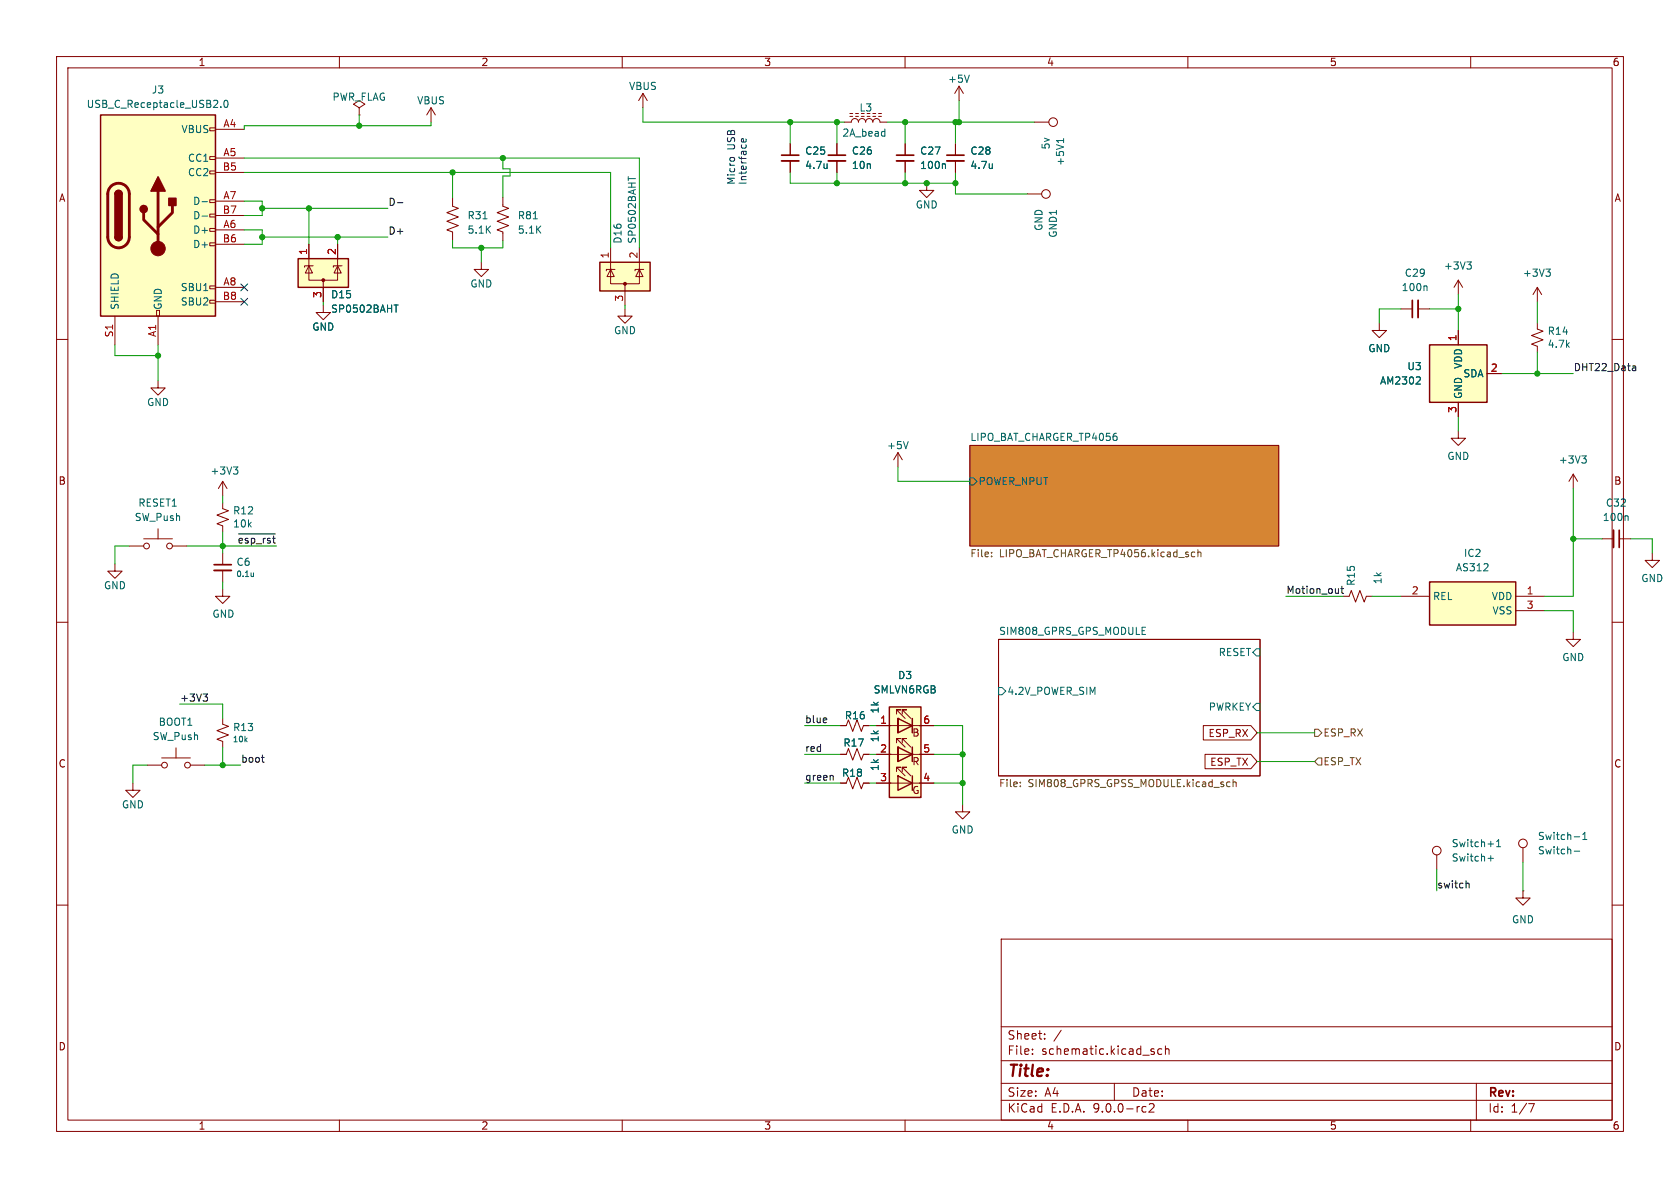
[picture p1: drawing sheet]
<svg xmlns="http://www.w3.org/2000/svg" width="297mm" height="210mm" viewBox="0 0 297 210" stroke-linecap="round" stroke-linejoin="round" font-family="sans-serif">
<g fill="none" stroke="#840000" stroke-width=".18">
<path d="M10 10h277v190h-277zM12 12h273v186h-273zM60 10v2M110 10v2M160 10v2M210 10v2M260 10v2M10 60h2M171.4 78.7h54.7v17.8h-54.7zM285 60h2M10 110h2M176.5 113h46.3v24.2h-46.3z"/>
<path d="M285 110h2M26 135.3h2.6M28.6 134h5.1M31.1 132.2v1.8M33.7 135.3h2.5M10 160h2M177 166h108v32h-108zM285 160h2M60 198v2M110 198v2M160 198v2M177 194.5h108"/>
<path d="M177 191.5h108M177 187.5h108M177 181.5h108M182.5 186.3v.1M182.5 185.5v.1M184.7 183.6v.1M184.7 182.8v.1M187.6 182.1l-1.3 2M197 191.5v3M202.2 195.6l.4 .1M202.6 196.5l-.4 .1M203.2 195.2l.5-.1 .3 .1v.3l-.9 1.1h.9"/>
<path d="M203.9 185.9l.2 .2-.2 .3M203.9 185.4l.1 .1M205.4 185.5l-.4-.1-.3 .3v.4l.1 .2h.6M206 185.5l.2-.1 .4 .1 .1 .9M206 184.9v1.5M210 198v2M260 198v2M261 191.5v6.5M270.2 195.1h1l-.6 1.5"/>
<circle cx="29.1" cy="135.3" r=".51"/>
<circle cx="33.1" cy="135.3" r=".51"/>
</g>
<path d="M171.4 78.7h54.7v17.8h-54.7z" fill="#d68533" stroke="#d68533" stroke-width=".18"/>
<path d="M197.4 77.2v.5M171.4 84.5h.7l.6 .6-.6 .6h-.7zM201.9 112.2h.6M201.9 110.9h.6M222.1 114.7h.7v1.3h-.7l-.6-.7zM176.5 121.5h.7l.6 .7-.6 .6h-.7zM222.1 124.3h.7v1.3h-.7l-.6-.6z" fill="none" stroke="#006464" stroke-width=".18"/>
<path d="M175.3 98.3v.1M175.3 97.6v.2M210.9 97.6h.3M211.2 98.4h-.3M211.8 97.7l.1-.1h.4v.8M211.8 97.2v1.2M180.4 138.9v.2M180.4 138.3v.1M217.1 138.2l.4 .1M217.5 139l-.4 .1M218 138.3l.2-.1 .3 .1v.8M218 137.8v1.3" fill="none" stroke="#725600" stroke-width=".18"/>
<path d="M252.7 102.9h15.3v7.6h-15.3z" fill="#ffffc2"/>
<path d="M252.7 102.9h15.3v7.6h-15.3z" fill="none" stroke="#840000" stroke-width=".25"/>
<path d="M110.5 54.6v1.3h1.3l-1.3 1.3-1.3-1.3h1.3M237.5 105.4h1l.4-1 .7 2 .8-2 .8 2 .4-1h1M247.6 105.4h5.1M268 105.4h5M268 108h5M278.1 111.8v1.2h-1.2l1.2 1.3 1.3-1.3h-1.3" fill="none" stroke="#840000" stroke-width=".18"/>
<path d="M106 46.4h8.9v5h-8.9z" fill="#ffffc2"/>
<path d="M106 46.4h8.9v5h-8.9z" fill="none" stroke="#840000" stroke-width=".25"/>
<g fill="none" stroke="#840000" stroke-width=".18">
<path d="M57.1 54v1.2h1.3l-1.3 1.3-1.2-1.3h1.2M85.1 46.4v1.2h1.3l-1.3 1.3-1.3-1.3h1.3M107.9 47.6l.7 1.3h-1.3zM107.9 47.6v2.6h5.1v-2.6M107.9 43.8v3.8M108.7 47.6h-1.5v.3M110.5 50.2v3.8M113 47.6l.7 1.3h-1.3zM113 43.8v3.8M113.8 47.6h-1.5v.3M20.3 99.7v1.3h1.3l-1.3 1.2-1.3-1.2h1.3M39.4 97.8v2"/>
<path d="M39.4 104.1v1.3h1.2l-1.2 1.3-1.3-1.3h1.3M39.4 100.8v2.1M23.5 138.4v1.3h1.3l-1.3 1.3-1.3-1.3h1.3M39.4 127v1l1 .4-2 .8 2 .7-2 .8 1 .4v1M269.2 149.9v2.5"/>
<circle cx="269.2" cy="149.1" r=".76"/>
</g>
<circle cx="110.5" cy="50.2" r=".25" fill="#840000" stroke="#840000" stroke-width=".18"/>
<path d="M111.1 31.2v.7M44.8 101.3v.6M44.8 101.8l-.1 .1M278.3 147.9h1M278.3 150.5h1M279.8 148.4h.7M279.8 147.5l.4-.4v1.3" fill="none" stroke="#006464" stroke-width=".18"/>
<path d="M37.8 99.8h3.1" fill="none" stroke="#840000" stroke-width=".3"/>
<path d="M37.8 100.8h3.1" fill="none" stroke="#840000" stroke-width=".33"/>
<path d="M17.8 20.3h20.3v35.6h-20.3z" fill="#ffffc2"/>
<g fill="none" stroke="#840000" stroke-width=".18">
<path d="M37.1 22.6h1v.5h-1zM37.1 27.7h1v.5h-1zM37.1 30.2h1v.5h-1zM37.1 35.3h1v.5h-1zM37.1 37.8h1v.6h-1zM38.1 22.9h5.1M38.1 27.9h5.1M38.1 30.5h5.1M38.1 35.6h5.1M38.1 38.1h5.1M88.9 34.9v1.5l1 .4-2 .8 2 .8-2 .7 2 .8-2 .7 1 .4v1.5M20.3 55.9v5.1"/>
<path d="M27.7 54.9h.5v1h-.5zM27.9 55.9v5.1M37.1 40.4h1v.5h-1zM37.1 42.9h1v.5h-1zM37.1 50.5h1v.6h-1zM37.1 53.1h1v.5h-1zM38.1 40.6h5.1M38.1 43.2h5.1M38.1 50.8h5.1M38.1 53.3h5.1M27.9 67.3v1.3h1.3l-1.3 1.3-1.2-1.3h1.2M22.9 96.5h2.5"/>
<path d="M25.4 95.3h5.1M27.9 93.5v1.8M30.5 96.5h2.5M39.4 88.9v1l1 .4-2 .8 2 .7-2 .8 1 .4v1M39.4 85.1v2.5M39.4 85.1l-.8 1.3M39.4 85.1l.7 1.3"/>
<circle cx="25.9" cy="96.5" r=".51"/>
<circle cx="30" cy="96.5" r=".51"/>
</g>
<path d="M17.8 20.3h20.3v35.6h-20.3zM20.3 34.3a.64 .64 0 0 1 .7-.6 .64 .64 0 0 1 .6 .6M20.3 41.9a.64 .64 0 0 0 .7 .6 .64 .64 0 0 0 .6-.6" fill="none" stroke="#840000" stroke-width=".25"/>
<path d="M19.6 33a1.9 1.9 0 0 1 2.1-.5 1.9 1.9 0 0 1 1.2 1.8v7.6a1.91 1.91 0 0 1-1.9 1.9 1.91 1.91 0 0 1-2-1.9l.1-7.8 .1-.6zM25.4 37.6v1.3l2.5 2.5M27.9 33.8v10.1M30.5 36.3v1.3l-2.6 2.5" fill="none" stroke="#840000" stroke-width=".51"/>
<g fill="#840000" stroke="#840000" stroke-width=".25">
<path d="M20.3 34.3h1.3v7.6h-1.3z"/>
<path d="M20.5 33.8a.64 .64 0 0 1 .7-.1 .64 .64 0 0 1 .4 .6h-1.3z"/>
<path d="M20.3 41.9h1.3a.64 .64 0 0 1-.6 .6 .64 .64 0 0 1-.7-.6z"/>
<path d="M27.9 31.2l1.3 2.6h-2.5z"/>
<path d="M29.8 35.1h1.3v1.2h-1.3z"/>
<circle cx="25.4" cy="37" r=".63"/>
</g>
<circle cx="27.9" cy="43.9" r="1.27" fill="#840000" stroke="#840000" stroke-width=".18"/>
<path d="M39 18.9v.1M39.8 17.8l.1-.1a.68 .68 0 0 1 .4 .7 .68 .68 0 0 1-.4 .6 .84 .84 0 0 1-.1-1.2zM35.7 35.7h1M35.7 38.2h1M94.3 38.7h.7M41.3 82.5h.7l-.4 .5M41.8 83l.2 .3v.3l-.2 .2" fill="none" stroke="#006464" stroke-width=".18"/>
<path d="M52.7 45.7h8.9v5.1h-8.9z" fill="#ffffc2"/>
<path d="M52.7 45.7h8.9v5.1h-8.9z" fill="none" stroke="#840000" stroke-width=".25"/>
<g fill="none" stroke="#840000" stroke-width=".18">
<path d="M169.5 15.2l-.7 1.3M169.5 15.2l.8 1.3M169.5 15.2v2.6M80 34.9v1.5l1 .4-2 .8 2 .8-2 .7 2 .8-2 .7 1 .4v1.5M168.9 25.4v2M168.9 28.4v2.1M182.9 21.6h2.5M54.6 47l.6 1.3h-1.2zM54.6 47v2.5h5.1v-2.5M54.6 43.2v3.8M55.4 47h-1.6v.2M57.1 49.5v3.8"/>
<path d="M59.7 47l.6 1.3h-1.2zM59.7 43.2v3.8M60.5 47h-1.6v.2M269.2 157.5v1.3h1.3l-1.3 1.2-1.2-1.2h1.2M269.2 157.5h.1"/>
<circle cx="186.2" cy="21.6" r=".76"/>
</g>
<circle cx="57.1" cy="49.5" r=".25" fill="#840000" stroke="#840000" stroke-width=".18"/>
<path d="M171.4 13.3l-.5 1.2M85.4 38.7h.7M175.4 28.9v.9M175.4 29.7h.1M188 24.5v.7M188 24.8h-1.2l.3 .3M69.7 53.9h.7" fill="none" stroke="#006464" stroke-width=".18"/>
<path d="M167.4 27.4h3" fill="none" stroke="#840000" stroke-width=".3"/>
<path d="M167.4 28.4h3" fill="none" stroke="#840000" stroke-width=".33"/>
<path d="M252.7 61h10.2v10.1h-10.2z" fill="#ffffc2"/>
<path d="M252.7 61h10.2v10.1h-10.2z" fill="none" stroke="#840000" stroke-width=".25"/>
<g fill="none" stroke="#840000" stroke-width=".18">
<path d="M63.5 19.1l1-.7-1-.6-1 .6 1 .7v1.2M76.2 19.1l-.8 1.2M76.2 19.1l.8 1.2M76.2 19.1v2.5M113.7 16.5l-.8 1.3M113.7 16.5l.7 1.3M113.7 16.5v2.6M63.5 20.3h.1M139.7 25.4v2M139.7 28.4v2.1M148 25.4v2M148 28.4v2.1"/>
<path d="M149.2 21.6h1.3a.64 .64 0 0 1 .6-.6 .64 .64 0 0 1 .7 .6 .64 .64 0 0 1 .6-.6 .64 .64 0 0 1 .6 .6 .64 .64 0 0 1 .7-.6 .64 .64 0 0 1 .6 .6 .64 .64 0 0 1 .6-.6 .64 .64 0 0 1 .7 .6h1.2M150.2 20.6h.5M150.2 20.1h.5M151.3 20.6h.5M151.3 20.1h.5M152.3 20.6h.5M153.3 20.6h.5M154.3 20.6h.5M154.3 20.1h.5M155.3 20.6h.5M155.3 20.1h.5M160 25.4v2"/>
<path d="M160 28.4v2.1M163.8 32.4v1.3h-1.2l1.2 1.2 1.3-1.2h-1.3M243.8 57.2v1.2h1.3l-1.3 1.3-1.2-1.3h1.2M247.6 54.6h2.1M250.7 54.6h2M257.8 49.5v2.6M257.8 58.4v2.6M257.8 49.5l-.8 1.3M257.8 49.5l.8 1.3M271.8 57.2v1l1 .3-2 .8 2 .8-2 .7 1 .4v1M271.8 50.8v2.5M271.8 50.8l-.8 1.3"/>
<path d="M271.8 50.8l.7 1.3M257.8 76.2v1.3h1.3l-1.3 1.2-1.3-1.2h1.3M257.8 71.1v2.6M262.9 66h2.5M278.1 83.8l-.7 1.3M278.1 83.8l.8 1.3M278.1 83.8v2.6M283.2 95.3h2M286.3 95.3h2M292.1 97.8v1.3h-1.3l1.3 1.2 1.3-1.2h-1.3M148.6 138.4h1l.4-1 .7 2 .8-2 .8 2 .4-1h1M148.6 133.4h1l.4-1.1 .7 2.1 .8-2.1 .8 2.1 .4-1h1"/>
<path d="M148.6 128.3h1l.4-1 .7 2 .8-2 .8 2 .4-1h1M254 151.1v2.6"/>
<circle cx="254" cy="150.4" r=".76"/>
</g>
<g fill="none" stroke="#006464" stroke-width=".18">
<path d="M146.2 28.9v.9M146.2 29.7h.1M156.3 23.2l.1 .1M156.4 22.8v1.3M156.4 24l-.1 .1M167 28.9l.1 .2v.7M252.1 50.5l.2 .2v.7M259.3 46.3h.8l-.4 .5M259.9 46.8l.2 .2v.3l-.2 .3M273.3 47.6h.8l-.4 .5M273.8 48.1l.3 .2v.3l-.3 .2M251 66.7l.1 .2-.1 .3-.7 .7h.8"/>
<path d="M279.6 80.6h.8l-.4 .5M280.2 81.1l.2 .2v.3l-.2 .3M287.6 91.2l.2 .2v.6M263.1 151.7h.9M263.5 151.2v1M264.6 149.7h.7M264.6 148.8l.3-.4v1.3"/>
</g>
<path d="M138.2 27.4h3M146.4 27.4h3.1M158.5 27.4h3M249.7 53.1v3M286.3 93.7v3.1" fill="none" stroke="#840000" stroke-width=".3"/>
<path d="M138.2 28.4h3M146.4 28.4h3.1M158.5 28.4h3M250.7 53.1v3M285.2 93.7v3.1" fill="none" stroke="#840000" stroke-width=".33"/>
<path d="M157.2 125h5.6v16h-5.6z" fill="#ffffc2"/>
<path d="M157.2 125h5.6v16h-5.6zM158.7 127l2.6 1.3-2.6 1.2zM158.7 132.1l2.6 1.3-2.6 1.2zM158.7 137.2l2.6 1.2-2.6 1.3zM161.3 127v2.5M161.3 132.1v2.5M161.3 137.2v2.5" fill="none" stroke="#840000" stroke-width=".25"/>
<g fill="none" stroke="#840000" stroke-width=".18">
<path d="M139.7 25.4v2M139.7 28.4v2.1M148 25.4v2M148 28.4v2.1M160 25.4v2M160 28.4v2.1M168.9 25.4v2M168.9 28.4v2.1M181.6 34.3h2.5M54.6 43.2v2.5M57.1 50.8v2.5M59.7 43.2v2.5"/>
<path d="M257.8 58.4v2.6M257.8 71.1v2.6M262.9 66h2.5M158.7 80l-.7 1.3M158.7 80l.8 1.3M158.7 80v2.6M148.6 128.3h1M148.6 133.4h1M148.6 138.4h1M152.7 128.3h1M152.7 133.4h1M152.7 138.4h1"/>
<path d="M154.9 128.3h10.2M154.9 133.4h10.2M154.9 138.4h10.2M158.5 126.2v-.7h.8h-.8l1.5 1.5M158.5 131.3v-.7h.8h-.8l1.5 1.5M158.5 136.4v-.8h.8h-.8l1.5 1.6M158.7 127h.1M158.7 127v2.5zM158.7 132.1h.1M158.7 132.1v2.5zM159.5 126.2v-.7h.8h-.8l1.5 1.5M159.5 131.3v-.7h.8h-.8l1.5 1.5"/>
<path d="M159.5 136.4v-.8h.8h-.8l1.5 1.6M161.3 127v2.5M161.3 132.1v2.5M212.7 128.3h8.4l1.1 1.2-1.1 1.3h-8.4zM213 133.3h8.1l1.1 1.3-1.1 1.3h-8.1zM170.2 142.2v1.3h-1.3l1.3 1.3 1.2-1.3h-1.2"/>
<circle cx="184.9" cy="34.3" r=".76"/>
</g>
<path d="M146.2 28.9v.9M146.2 29.7h.1M167 28.9l.1 .2v.7M175.4 28.9v.9M175.4 29.7h.1M69.7 53.9h.7M160.6 78l-.5 1.3M251 66.7l.1 .2-.1 .3-.7 .7h.8" fill="none" stroke="#006464" stroke-width=".18"/>
<path d="M232.4 128.9h.6l.7 .6-.7 .7h-.6zM233 134h.7v1.3h-.7l-.6-.7z" fill="none" stroke="#725600" stroke-width=".18"/>
<g fill="none" stroke="#0f0f0f" stroke-width=".18">
<path d="M70.3 35.8h.9M289 64.7l.2 .2v.6M289.2 65.5h-.4M289.2 65h-.4M42.1 94.4h6.6M237 104.1h.5M237.2 103.6v1.1l.3 .2M35.9 122.7h.8l-.4 .5M36.4 123.2l.3 .2v.3l-.3 .2M46.2 133.9h.5M46.5 134.7h.2M146.1 127l.1 .2-.7 .1"/>
<path d="M147.2 137.1l.1 .8M259.4 156.1l.3 .2v.7"/>
</g>
<g fill="none" stroke="#009600" stroke-width=".18">
<path d="M113.7 19.1v2.5h35.5M169.5 17.8v3.8M43.2 35.6h3.2v2.5h-3.2M43.2 30.5h64.7v13.3M43.2 27.9h69.8v15.9M46.4 36.8h22.2M54.6 36.8v6.4M63.5 20.3v1.9M76.2 21.6v.6h-33v.7M80 30.5v4.4M88.9 27.9v1.9h1.3v1.3h-1.3v3.8M139.7 30.5v1.9h29.2"/>
<path d="M139.7 21.6v3.8M148 21.6v3.8M148 30.5v1.9M156.8 21.6h26.1M160 21.6v3.8M160 30.5v1.9M168.9 21.6v3.8M168.9 30.5v3.8h12.7M43.2 40.6h3.2v2.6h-3.2M46.4 41.9h22.2M57.1 53.3v.7M59.7 41.9v1.3"/>
<path d="M80 42.5v1.3h8.9v-1.3M85.1 43.8v2.6M110.5 54v.6M247.6 54.6h-3.8v2.6M252.7 54.6h5.1M257.8 52.1v6.3M271.8 53.3v3.9M20.3 61v1.9h7.6M27.9 61v6.3M257.8 73.7v2.5M265.4 66h12.7M271.8 62.2v3.8"/>
<path d="M22.9 96.5h-2.6v3.2M33 96.5h15.9M39.4 87.6v1.3M39.4 94v3.8M158.7 82.6v2.5h12.7M278.1 86.4v19h-5.1M278.1 95.3h5.1M288.3 95.3h3.8v2.5M39.4 102.9v1.2M227.3 105.4h10.2M242.6 105.4h5M273 108h5.1v3.8"/>
<path d="M26 135.3h-2.5v3.1M31.7 124.5h7.7v2.5M36.2 135.3h6.3M39.4 132.1v3.2M142.2 128.3h6.4M142.2 138.4h6.4M142.2 133.4h6.4M153.7 128.3h1.2M153.7 138.4h1.2M153.7 133.4h1.2M165.1 128.3h5.1v13.9M165.1 138.4h5.1"/>
<path d="M165.1 133.4h5.1M222.2 129.5h10.2M222.2 134.6h10.2M254 153.7v3.8M269.2 152.4v5.1"/>
</g>
<path d="M42.6 52.7l1.2 1.2M42.6 50.2l1.2 1.2M43.8 52.7l-1.2 1.2M43.8 50.2l-1.2 1.2" fill="none" stroke="#000084" stroke-width=".18"/>
<path d="M129.1 27.9h.7M131.9 24.6v.3l-.2 .2-.6-.1v-.4l.3-.1 .1 .6" fill="none" stroke="#0000c2" stroke-width=".18"/>
<g fill="#009600" stroke="#009600" stroke-width=".18">
<circle cx="46.4" cy="41.9" r=".46"/>
<circle cx="46.4" cy="36.8" r=".46"/>
<circle cx="27.9" cy="62.9" r=".46"/>
<circle cx="39.4" cy="96.5" r=".46"/>
<circle cx="39.4" cy="135.3" r=".46"/>
<circle cx="168.9" cy="32.4" r=".46"/>
<circle cx="163.8" cy="32.4" r=".46"/>
<circle cx="170.2" cy="133.4" r=".46"/>
<circle cx="170.2" cy="138.4" r=".46"/>
<circle cx="148" cy="21.6" r=".46"/>
<circle cx="148" cy="32.4" r=".46"/>
<circle cx="168.9" cy="21.6" r=".46"/>
<circle cx="160" cy="32.4" r=".46"/>
<circle cx="160" cy="21.6" r=".46"/>
<circle cx="139.7" cy="21.6" r=".46"/>
<circle cx="88.9" cy="27.9" r=".46"/>
<circle cx="80" cy="30.5" r=".46"/>
<circle cx="63.5" cy="22.2" r=".46"/>
<circle cx="54.6" cy="36.8" r=".46"/>
<circle cx="271.8" cy="66" r=".46"/>
<circle cx="257.8" cy="54.6" r=".46"/>
<circle cx="278.1" cy="95.3" r=".46"/>
<circle cx="169.5" cy="21.6" r=".46"/>
<circle cx="85.1" cy="43.8" r=".46"/>
<circle cx="59.7" cy="41.9" r=".46"/>
</g>
<text font-size="2.8" fill="#840000" x="178" y="190.9">Title:</text>
<g font-size="2.1" fill="#840000">
<text x="178" y="184">Sheet:</text>
<text x="178" y="186.7">File:</text>
<text x="184.1" y="186.7">schematic.kicad_sch</text>
<text x="178" y="196.9">KiCad</text>
<text x="178" y="194.1">Size:</text>
<text x="184.7" y="194.1">A4</text>
<text x="185.7" y="196.9">E.D.A.</text>
<text x="193.3" y="196.9">9.0.0-rc2</text>
<text x="200" y="194.1">Date:</text>
<text x="263" y="194.3">Rev:</text>
<text x="263" y="196.9">Id:</text>
<text x="267.1" y="196.9">1/7</text>
</g>
<g font-size="1.8" fill="#840000">
<text x="35" y="11.9">1</text>
<text x="85" y="11.9">2</text>
<text x="135" y="11.9">3</text>
<text x="185" y="11.9">4</text>
<text x="235" y="11.9">5</text>
<text x="285" y="11.9">6</text>
<text x="10.3" y="35.9">A</text>
<text x="285.3" y="35.9">A</text>
<text x="10.3" y="85.9">B</text>
<text x="285.3" y="85.9">B</text>
<text x="161.2" y="130.4">B</text>
<text x="213.5" y="130.5">ESP_RX</text>
<text x="10.3" y="135.9">C</text>
<text x="161.2" y="135.5">R</text>
<text x="213.8" y="135.6">ESP_TX</text>
<text x="285.3" y="135.9">C</text>
<text x="161.2" y="140.6">G</text>
<text x="10.3" y="185.9">D</text>
<text x="285.3" y="185.9">D</text>
<text x="35" y="199.9">1</text>
<text x="85" y="199.9">2</text>
<text x="135" y="199.9">3</text>
<text x="185" y="199.9">4</text>
<text x="235" y="199.9">5</text>
<text x="285" y="199.9">6</text>
</g>
<g font-size="1.8" fill="#006464">
<text x="26.7" y="16.7">J3</text>
<text x="111.1" y="16.1">VBUS</text>
<text x="167.5" y="14.8">+5V</text>
<text x="15.2" y="19.3">USB_C_Receptacle_USB2.0</text>
<text x="32" y="23.7">VBUS</text>
<text x="58.7" y="18">PWR_FLAG</text>
<text x="73.6" y="18.6">VBUS</text>
<text x="151.9" y="19.9">L3</text>
<text x="33.1" y="28.8">CC1</text>
<text x="142.2" y="27.5">C25</text>
<text x="148.8" y="24.4">2A_bead</text>
<text x="150.5" y="27.5">C26</text>
<text x="162.6" y="27.5">C27</text>
<text x="171.5" y="27.5">C28</text>
<text x="185.8" y="26.5" transform="rotate(-90 185.8 26.5)">5v</text>
<text x="188.3" y="29.4" transform="rotate(-90 188.3 29.4)">+5V1</text>
<text x="33.1" y="31.3">CC2</text>
<text x="142.2" y="30.1">4.7u</text>
<text x="150.5" y="30.1">10n</text>
<text x="162.6" y="30.1">100n</text>
<text x="171.5" y="30.1">4.7u</text>
<text x="34" y="36.4">D-</text>
<text x="34" y="39">D-</text>
<text x="34" y="41.5">D+</text>
<text x="82.6" y="39">R31</text>
<text x="82.6" y="41.5">5.1K</text>
<text x="91.4" y="39">R81</text>
<text x="91.4" y="41.5">5.1K</text>
<text x="161.8" y="37.1">GND</text>
<text x="184.5" y="40.9" transform="rotate(-90 184.5 40.9)">GND</text>
<text x="34" y="44">D+</text>
<text x="110.1" y="43.2" transform="rotate(-90 110.1 43.2)">D16</text>
<text x="112.6" y="43.2" transform="rotate(-90 112.6 43.2)">SP0502BAHT</text>
<text x="187" y="42.1" transform="rotate(-90 187 42.1)">GND1</text>
<text x="255.2" y="47.9">+3V3</text>
<text x="31.9" y="51.7">SBU1</text>
<text x="58.4" y="52.9">D15</text>
<text x="83.1" y="51">GND</text>
<text x="247.7" y="51.7">100n</text>
<text x="248.3" y="49.1">C29</text>
<text x="269.1" y="49.1">+3V3</text>
<text x="21.2" y="54.9" transform="rotate(-90 21.2 54.9)">SHIELD</text>
<text x="28.8" y="54.9" transform="rotate(-90 28.8 54.9)">GND</text>
<text x="31.9" y="54.2">SBU2</text>
<text x="55.1" y="58.6">GND</text>
<text x="58.4" y="55.5">SP0502BAHT</text>
<text x="108.5" y="59.3">GND</text>
<text x="273.5" y="59.4">R14</text>
<text x="241.8" y="62.5">GND</text>
<text x="248.7" y="65.6">U3</text>
<text x="258.7" y="65.3" transform="rotate(-90 258.7 65.3)">VDD</text>
<text x="273.5" y="61.7">4.7k</text>
<text x="25.9" y="72">GND</text>
<text x="243.9" y="68.2">AM2302</text>
<text x="258.6" y="66.9">SDA</text>
<text x="258.7" y="70.6" transform="rotate(-90 258.7 70.6)">GND</text>
<text x="156.7" y="79.6">+5V</text>
<text x="171.4" y="78">LIPO_BAT_CHARGER_TP4056</text>
<text x="255.8" y="81.5">GND</text>
<text x="275.5" y="82.1">+3V3</text>
<text x="24.4" y="89.8">RESET1</text>
<text x="37.1" y="84.1">+3V3</text>
<text x="172.9" y="86">POWER_NPUT</text>
<text x="283.8" y="89.8">C32</text>
<text x="23.7" y="92.3">SW_Push</text>
<text x="41.1" y="93.4">10k</text>
<text x="41.1" y="91.1">R12</text>
<text x="283.3" y="92.3">100n</text>
<text x="41.7" y="100.2">C6</text>
<text x="257.3" y="101.2">AS312</text>
<text x="258.7" y="98.7">IC2</text>
<text x="18.3" y="104.4">GND</text>
<text x="239.7" y="103.7" transform="rotate(-90 239.7 103.7)">R15</text>
<text x="244.4" y="103.4" transform="rotate(-90 244.4 103.4)">1k</text>
<text x="253.2" y="106.3">REL</text>
<text x="263.6" y="106.3">VDD</text>
<text x="290.1" y="103.1">GND</text>
<text x="37.5" y="109.4">GND</text>
<text x="176.5" y="112.3">SIM808_GPRS_GPS_MODULE</text>
<text x="263.8" y="108.8">VSS</text>
<text x="215.3" y="116.2">RESET</text>
<text x="276.1" y="117.1">GND</text>
<text x="154.4" y="122.8">SMLVN6RGB</text>
<text x="158.7" y="120.2">D3</text>
<text x="178" y="123">4.2V_POWER_SIM</text>
<text x="213.6" y="125.8">PWRKEY</text>
<text x="26.9" y="131">SW_Push</text>
<text x="28" y="128.5">BOOT1</text>
<text x="41.1" y="129.4">R13</text>
<text x="149.3" y="127.4">R16</text>
<text x="155.5" y="131.3" transform="rotate(-90 155.5 131.3)">1k</text>
<text x="155.5" y="126.2" transform="rotate(-90 155.5 126.2)">1k</text>
<text x="148.8" y="137.5">R18</text>
<text x="149" y="132.2">R17</text>
<text x="155.5" y="136.4" transform="rotate(-90 155.5 136.4)">1k</text>
<text x="21.5" y="143.1">GND</text>
<text x="168.1" y="147.5">GND</text>
<text x="256.5" y="150">Switch+1</text>
<text x="271.8" y="148.7">Switch-1</text>
<text x="256.5" y="152.5">Switch+</text>
<text x="271.8" y="151.2">Switch-</text>
<text x="267.2" y="163.4">GND</text>
</g>
<g font-size="1.8" fill="#a90000">
<text x="39.4" y="22.6">A4</text>
<text x="39.4" y="27.7">A5</text>
<text x="39.3" y="30.2">B5</text>
<text x="39.4" y="35.3">A7</text>
<text x="39.3" y="37.8">B7</text>
<text x="39.4" y="40.4">A6</text>
<text x="39.3" y="42.9">B6</text>
<text x="54.4" y="45.2" transform="rotate(-90 54.4 45.2)">1</text>
<text x="59.4" y="45.2" transform="rotate(-90 59.4 45.2)">2</text>
<text x="107.7" y="45.8" transform="rotate(-90 107.7 45.8)">1</text>
<text x="112.8" y="45.8" transform="rotate(-90 112.8 45.8)">2</text>
<text x="39.3" y="53.1">B8</text>
<text x="39.4" y="50.5">A8</text>
<text x="56.9" y="52.8" transform="rotate(-90 56.9 52.8)">3</text>
<text x="110.2" y="53.4" transform="rotate(-90 110.2 53.4)">3</text>
<text x="20.1" y="59.7" transform="rotate(-90 20.1 59.7)">S1</text>
<text x="27.7" y="59.7" transform="rotate(-90 27.7 59.7)">A1</text>
<text x="257.6" y="60.4" transform="rotate(-90 257.6 60.4)">1</text>
<text x="263.5" y="65.8">2</text>
<text x="257.6" y="73.1" transform="rotate(-90 257.6 73.1)">3</text>
<text x="249.5" y="105.2">2</text>
<text x="269.8" y="105.2">1</text>
<text x="269.8" y="107.7">3</text>
<text x="155.5" y="128">1</text>
<text x="163.1" y="128">6</text>
<text x="155.5" y="133.1">2</text>
<text x="163.1" y="133.1">5</text>
<text x="155.5" y="138.2">3</text>
<text x="163.1" y="138.2">4</text>
</g>
<g font-size="1.8" fill="#0000c2">
<text x="130" y="26.5" transform="rotate(-90 130 26.5)">USB</text>
<text x="130" y="32.8" transform="rotate(-90 130 32.8)">Micro</text>
<text x="132.1" y="32.8" transform="rotate(-90 132.1 32.8)">Interface</text>
</g>
<g font-size="1.8" fill="#0f0f0f">
<text x="68.6" y="41.6">D+</text>
<text x="68.6" y="36.5">D-</text>
<text x="278.1" y="65.7">DHT22_Data</text>
<text x="41.9" y="96.2">~{esp_rst}</text>
<text x="227.3" y="105.1">Motion_out</text>
<text x="31.7" y="124.1">+3V3</text>
<text x="142.2" y="127.9">blue</text>
<text x="42.5" y="134.9">boot</text>
<text x="142.2" y="133">red</text>
<text x="142.2" y="138.1">green</text>
<text x="254" y="157.1">switch</text>
</g>
<g font-size="1.8" fill="#725600">
<text x="171.4" y="98.8">File:</text>
<text x="176.7" y="98.8">LIPO_BAT_CHARGER_TP4056.kicad_sch</text>
<text x="233.9" y="130.4">ESP_RX</text>
<text x="233.9" y="135.5">ESP_TX</text>
<text x="176.5" y="139.5">File:</text>
<text x="181.8" y="139.5">SIM808_GPRS_GPSS_MODULE.kicad_sch</text>
</g>
<g font-size="1.4" fill="#006464">
<text x="41.7" y="102.2">0.1u</text>
<text x="41.1" y="131.4">10k</text>
</g>
</svg>
